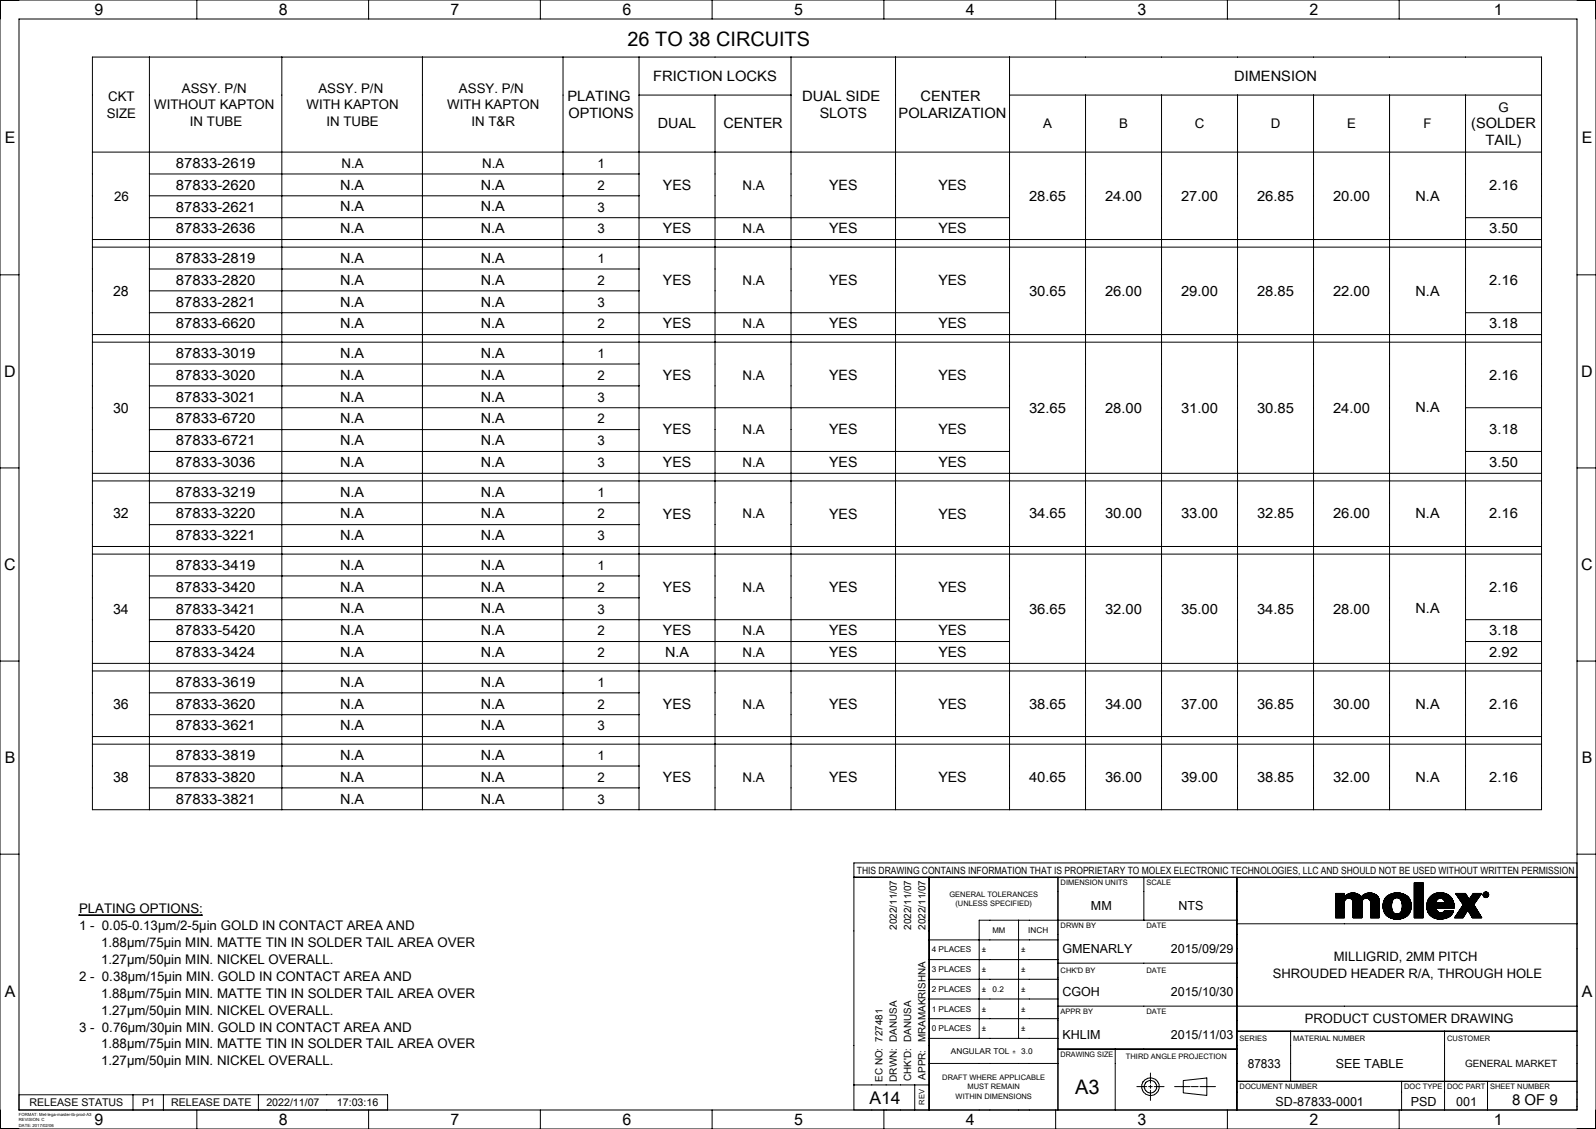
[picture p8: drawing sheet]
<svg xmlns="http://www.w3.org/2000/svg" width="420mm" height="297mm" viewBox="0 0 420 297" stroke-linecap="round" stroke-linejoin="round" font-family="sans-serif">
<g fill="none" stroke="#000" stroke-width=".26">
<path d="M0 0h420v297h-420zM5 5h410v287h-410zM24.3 15h381.4v198h-381.4zM39.3 15v198M51.8 0v5M74.2 15v198M97 0v5M111.2 15v198M142.2 0v5M148.2 15v198M168.2 15v198M187.4 0v5"/>
<path d="M208.2 15v198M232.6 0v5M235.7 15v198M265.7 15v198M277.8 0v5M323 0v5M368.2 0v5M168.2 25h40M188.2 25v188M265.7 25h140M285.7 25v188M305.7 25v188"/>
<path d="M325.7 25v188M345.7 25v188M365.7 25v188M385.7 25v188M24.3 40h381.4M39.3 45.8h128.9M39.3 51.5h128.9M39.3 57.3h226.4M385.7 57.3h20M0 72.3h5M24.3 63h381.4M24.3 65h381.4"/>
<path d="M39.3 70.8h128.9M39.3 76.5h128.9M415 72.3h5M24.3 88h381.4M24.3 90h381.4M39.3 82.3h226.4M39.3 95.8h128.9M385.7 82.3h20M39.3 101.5h128.9M39.3 107.3h226.4M39.3 113h128.9M39.3 118.8h226.4"/>
<path d="M385.7 107.3h20M385.7 118.8h20M0 123.1h5M24.3 124.5h381.4M24.3 126.5h381.4M39.3 132.3h128.9M39.3 138h128.9M415 123.1h5M24.3 143.8h381.4M24.3 145.8h381.4M39.3 151.5h128.9M39.3 157.3h128.9"/>
<path d="M0 173.9h5M24.3 174.5h381.4M24.3 176.5h381.4M39.3 163h226.4M39.3 168.8h226.4M385.7 163h20M385.7 168.8h20M415 173.9h5M24.3 195.8h381.4M24.3 193.8h381.4M39.3 182.3h128.9M39.3 188h128.9"/>
<path d="M39.3 201.5h128.9M39.3 207.3h128.9M0 224.7h5M224.7 230.8h190.3M244.5 230.8v61.2M278.4 230.8v61.2M301 230.8v11.3M325.5 230.8v61.2M351.5 239.8l2.3-2.3-2.3 2.4M351.6 235l-.1 .1M351.7 235l-.2 .2M351.8 235l-.3 .3"/>
<path d="M351.9 235l-.4 .4M352 235l-.5 .5M352 235l-.5 .6M352.2 235l-.7 .7M352.2 235l-.7 .8M352.3 235l-.8 .9M352.4 235l-.9 .9M352.5 235l-1 1.1M352.6 235l-1.1 1.2M352.7 235l-1.2 1.2M352.8 235l-1.3 1.4M352.9 235l-1.4 1.4"/>
<path d="M353 235l-1.5 1.5M353 235l-1.5 1.6M353.2 235l-1.7 1.7M353.2 235l-1.7 1.8M353.3 235l-1.8 1.9M353.5 235l-2 2M353.5 235l-2 2.1M353.6 235l-2.1 2.2M353.7 235l-2.2 2.3M353.8 235l-2.3 2.4M353.8 240l-1.4 1.4 1.4-1.4M353.8 239.9l-1.6 1.5"/>
<path d="M353.8 239.7l-1.7 1.7M353.8 239.7l-1.8 1.7M353.8 239.4l-2.1 2M353.8 239.3l-2.1 2.1M353.8 239.2l-2.2 2.2M353.8 239.1l-2.3 2.3M353.8 239l-2.3 2.4M353.8 238.9l-2.3 2.4M353.8 238.7l-2.3 2.4 2.3-2.3M353.8 238.7l-2.3 2.3M353.8 238.5l-2.3 2.4M353.8 238.5l-2.3 2.3"/>
<path d="M353.8 238.4l-2.3 2.3M353.8 238.3l-2.3 2.3M353.8 238.2l-2.3 2.3M353.8 238.1l-2.3 2.3M353.8 238l-2.3 2.3M353.8 237.9l-2.3 2.4M353.8 237.8l-2.3 2.3M353.8 237.7l-2.3 2.4M353.8 237.7l-2.3 2.3M353.8 237.4l-2.3 2.3M353.8 235.6l-2.3 2.3M353.8 235.5l-2.3 2.4"/>
<path d="M353.8 235.4l-2.3 2.3M353.8 235.3l-2.3 2.3M353.8 235.2l-2.3 2.4M353.8 235.1l-2.3 2.3M353.8 235.9l-2.3 2.3M353.8 235.8l-2.3 2.3M353.8 235.7l-2.3 2.3M353.8 237.2l-2.3 2.4M353.8 237.1l-2.3 2.4M353.9 237l-2.4 2.4M353.9 236.9l-2.4 2.4M354.3 235.4l-2.8 2.9"/>
<path d="M354.6 235.3l-3.1 3.1M354.7 235.2l-3.2 3.3M355 235.1l-3.5 3.5M355.1 235.1l-3.6 3.5M355.2 235l-3.7 3.8M355.4 235l-3.9 3.9M355.5 235l-4 3.9M355.6 234.9l-4.1 4.2M355.7 234.9l-4.2 4.2M355.8 234.9l-4.3 4.3M355.9 234.9l-1.5 1.5M356 236.9l1.6-1.5-1.6 1.6"/>
<path d="M356 234.9l-1.5 1.4M356.1 234.9l-1.4 1.4M356.1 237.4a1.14 1.14 0 0 0-1.2-1.1 1.14 1.14 0 0 0-1.1 1.1v4h-2.3M356.1 237.4v4h2.3M356.1 237.6l1.9-1.9-1.9 2M356.2 234.9l-1.5 1.4M356.3 234.9l-1.4 1.4M356.3 234.9l-1.3 1.4M356.4 234.9l-1.4 1.4M356.5 234.9l-1.3 1.4M356.6 235l-1.4 1.3M356.6 235l-1.3 1.3 1.4-1.3"/>
<path d="M356.8 235l-1.4 1.4M356.9 235l-1.4 1.4M357 235.1l-1.5 1.3M357 235.1l-1.4 1.4M357.1 235.1l-1.5 1.4M357.1 235.1l-1.4 1.5M357.3 235.2l-1.5 1.5M357.4 235.2l-1.5 1.6M357.5 235.3l-1.6 1.5M357.6 235.4l-1.6 1.6M357.7 235.4l-1.7 1.7M357.8 235.5l-1.8 1.7"/>
<path d="M357.8 235.5l-1.7 1.7M357.9 235.6l-1.8 1.7M357.9 235.6l-1.8 1.8M358 235.6l-1.9 1.9M358.1 235.8l-2 2M358.1 235.8l-2 2.1M358.2 235.9l-2.1 2.1M358.2 235.9l-2.1 2.2M358.2 235.9a2.94 2.94 0 0 0-4.4 0v-.9h-2.3v6.4M358.4 237.4a1.14 1.14 0 0 1 1.1-1.1 1.14 1.14 0 0 1 1.2 1.1M358.4 237.4v4M358.4 240l-1.5 1.4"/>
<path d="M358.4 239.9l-1.5 1.5M358.4 239.8l-1.6 1.6M358.4 239.7l-1.7 1.7M358.4 239.6l-1.8 1.8M358.4 239.5l-1.9 1.9M358.4 239.4l-2 2M358.4 239.3l-2.1 2.1M358.4 239.3l-2.2 2.1M358.4 239.1l-2.3 2.3M358.4 239l-2.3 2.4 2.3-2.3M358.4 238.9l-2.3 2.3M358.4 238.6l-2.3 2.4"/>
<path d="M358.4 238.5l-2.3 2.4M358.4 238.3l-2.3 2.5 2.3-2.4M358.4 238.2l-2.3 2.4M358.4 237.9l-2.3 2.4M358.4 237.9l-2.3 2.3M358.4 237.8l-2.3 2.4M358.4 237.6l-2.3 2.4M358.4 237.6l-2.3 2.3M358.4 237.5l-2.3 2.4M358.4 237.4l-2.3 2.3M358.4 237.3l-2.3 2.4M358.4 237.2l-2.3 2.4"/>
<path d="M358.5 237l-2.4 2.5M358.5 237l-2.4 2.4M358.9 235.3l-2.8 2.9M359.1 235.3l-3 2.9M359.3 235.1l-3.2 3.3M359.5 235.1l-3.4 3.4M359.6 235l-3.5 3.5M359.7 235l-3.6 3.7M359.8 235l-3.7 3.7M360 234.9l-3.9 3.9M360 236.4l1.4-1.3-1.3 1.3M360 234.9l-3.9 4"/>
<path d="M360.2 234.9l-4.1 4.1M360.2 234.9l-4.1 4.2M360.4 234.9l-4.3 4.3M360.5 234.9l-4.4 4.4M360.5 234.9l-1.4 1.5M360.6 237l1.6-1.5-1.6 1.5M360.7 234.9l-1.5 1.4M360.7 237.4v4h2.2M360.7 238.8l2.2-2.1-2.2 2.3M360.7 237.6l1.9-1.8-1.9 2M360.7 234.9l-1.3 1.4M360.8 234.9l-1.4 1.4"/>
<path d="M360.9 234.9l-1.4 1.4M361 235l-1.4 1.3M361 235l-1.2 1.3 1.3-1.3M361.2 235l-1.3 1.3M361.3 235l-1.4 1.3M361.5 235.1l-1.4 1.3M361.5 235.1l-1.3 1.4M361.6 235.1l-1.4 1.4M361.7 235.2l-1.4 1.3M361.7 235.2l-1.4 1.4M361.8 235.2l-1.4 1.4M361.9 235.3l-1.5 1.4"/>
<path d="M361.9 235.3l-1.4 1.5M362 235.3l-1.5 1.5M362 235.4l-1.4 1.5M362.1 235.4l-1.5 1.5M362.3 235.5l-1.6 1.6M362.3 235.6l-1.6 1.6M362.4 235.6l-1.7 1.7M362.4 235.7l-1.7 1.7M362.4 235.7a2.94 2.94 0 0 0-4.2 .2M362.4 235.7l.5 1.1M362.4 235.7l-1.7 1.8M362.5 235.7l-1.8 1.9"/>
<path d="M362.6 235.9l-1.9 1.9M362.6 235.9l-1.9 2.1 2-2M362.7 236l-2 2.1M362.8 236.1l-2.1 2.1M362.8 236.2l-2.1 2.1M362.8 236.2l-2.1 2.2M362.8 236.3l-2.1 2.2M362.9 236.4l-2.2 2.2M362.9 236.5l-2.2 2.2M362.9 236.5l-2.2 2.3M362.9 236.8v4.6M362.9 240l-1.5 1.4"/>
<path d="M362.9 239.8l-1.6 1.6M362.9 239.7l-1.8 1.7M362.9 239.6l-1.8 1.8M362.9 239.5l-1.9 1.9M362.9 239.4l-2 2M362.9 239.3l-2.1 2.1M362.9 239.2l-2.2 2.2M362.9 239l-2.2 2.3 2.2-2.2M362.9 238.9l-2.2 2.3M362.9 238.8l-2.2 2.3M362.9 238.8l-2.2 2.2M362.9 238.6l-2.2 2.3"/>
<path d="M362.9 238.6l-2.2 2.2M362.9 238.5l-2.2 2.2M362.9 238.3l-2.2 2.3M362.9 238.3l-2.2 2.2M362.9 238.2l-2.2 2.2M362.9 238.1l-2.2 2.2M362.9 238l-2.2 2.3M362.9 237.9l-2.2 2.2M362.9 237.8l-2.2 2.3M362.9 237.7l-2.2 2.3M362.9 237.6l-2.2 2.3M362.9 237.5l-2.2 2.3"/>
<path d="M362.9 237.4l-2.2 2.3M362.9 237.3l-2.2 2.3M362.9 237.3l-2.2 2.2M362.9 237.1l-2.2 2.3M362.9 237.1l-2.2 2.2M362.9 237l-2.2 2.3M362.9 236.9l-2.2 2.2M362.9 236.8l-2.2 2.3M364 239.1l4.2-4.2-4.2 4.2M365 235.8l-.3 .3M365.2 235.6a4.2 4.2 0 0 1 5.7 .9M365.2 235.6a3.6 3.6 0 0 0 0 5.5"/>
<path d="M365.2 235.6l-.7 .7M365.5 235.4l-1.2 1.2M365.7 235.4l-1.4 1.3M365.9 235.3l-1.7 1.6M366 235.2l-1.8 1.8M366.2 235.1l-2.1 2.1M366.2 238.4l-1.8 1.8M366.2 238.2l-1.8 1.9M366.2 238.5l-1.8 1.8M366.2 238.2l-1.9 1.8M366.2 238.6l-1.7 1.8M366.2 238l-1.9 2"/>
<path d="M366.2 238l-1.9 1.9M366.2 238.7l-1.7 1.7M366.2 237.8l-1.9 2.1M366.2 238.8l-1.6 1.7M366.2 238.9l-1.6 1.6M366.2 237.7l-2 2.1M366.2 239l-1.6 1.6M366.3 237.6l-2.1 2.1M366.3 239l-1.6 1.6M366.3 239.1l-1.6 1.6M366.3 237.5l-2.1 2.2M366.3 239.2l-1.5 1.6"/>
<path d="M366.3 237.4l-2.2 2.2M366.3 237.2l-2.2 2.3M366.3 239.4l-1.4 1.4M366.4 235.1l-2.3 2.3M366.4 239.5l-1.4 1.4M366.4 239.6l-1.3 1.4 1.3-1.3M366.4 237l-.2 1.3 .2 1.4M366.4 237a1.26 1.26 0 0 1 1.2-.8 1.26 1.26 0 0 1 1.2 .8M366.4 237l-2.3 2.4 2.3-2.2M366.4 235.1l-2.4 2.3M366.5 239.8l-1.3 1.3 1.3-1.3M366.5 236.9l-2.4 2.4"/>
<path d="M366.5 239.9l-1.2 1.2M366.6 239.9l-1.3 1.2M366.6 235l-2.6 2.6M366.6 240l-1.2 1.2M366.7 235l-2.7 2.7M366.8 235l-2.8 2.8M366.9 234.9l-2.9 3M367 234.9l-3 3.1M367.1 234.9l-3.2 3.2M367.2 234.9l-3.3 3.3M367.3 234.9l-3.4 3.4M367.4 234.9l-3.5 3.5"/>
<path d="M367.5 236.2l1.2-1.2-1.3 1.2M367.6 234.9l-3.7 3.6M367.6 234.9l-3.7 3.7M367.7 234.9l-3.7 3.8M367.8 234.9l-3.8 3.8M367.9 234.9l-3.9 3.9M368 234.9l-4 4M368.1 234.9l-4.1 4.1M368.4 234.9l-4.4 4.3M368.4 234.9l-1.3 1.4M368.5 235l-1.3 1.2M368.6 235l-1.3 1.2"/>
<path d="M368.7 236.8l1.3-1.3-1.3 1.3M368.8 237a2.72 2.72 0 0 1-.7 3.4 1.26 1.26 0 0 1-1.7-.7M368.8 235l-1.2 1.2M368.8 235l-1.1 1.2M368.9 235.1l-1.1 1.1M368.9 239.1l2.3-2.1-2.3 2.3M369 237.9l1.7-1.7-1.7 1.8M369 238.7l2-2-2 2.1M369 238.5l2-1.9-2 2M369 235.1l-1.1 1.1M369.1 235.1l-1.1 1.1M369.2 235.1l-1.2 1.1"/>
<path d="M369.2 235.2l-1.1 1.1M369.3 235.2l-1.2 1.1M369.3 235.2l-1.1 1.1M369.4 235.2l-1.1 1.1M369.5 235.3l-1.2 1.1M369.5 235.3l-1.1 1.1M369.6 235.3l-1.2 1.2M369.7 235.4l-1.2 1.1M369.7 235.4l-1.1 1.2M369.8 235.4l-1.2 1.2M369.9 235.5l-1.3 1.2M369.9 235.5l-1.2 1.2"/>
<path d="M370.1 235.6l-1.3 1.3M370.2 235.6l-1.4 1.4M370.2 235.7l-1.4 1.3M370.3 235.7l-1.5 1.4M370.3 235.7l-1.4 1.5M370.4 235.8l-1.5 1.5 1.5-1.5M370.5 235.9l-1.6 1.6 1.6-1.6M370.5 235.9l-1.5 1.7M370.6 236l-1.6 1.7M370.6 236.1l-1.6 1.6M370.7 236.1l-1.7 1.7M370.8 236.3l-1.8 1.7"/>
<path d="M370.8 236.3l-1.8 1.9M370.9 236.4l-1.9 1.8M370.9 236.4l-1.9 1.9M370.9 236.5l-1.9 1.9M370.9 236.5l.5 1.6-.1 1.1-.4 1M371.1 236.8l-2.1 2.1M371.1 239.9l-1.6 1.5M371.1 236.9l-2.1 2.2M371.2 239.7l-1.9 1.8M371.2 237.1l-2.3 2.4M371.2 239.6l-2 1.9M371.2 237.2l-2.4 2.3"/>
<path d="M371.2 237.2l-2.4 2.5M371.2 239.4l-2.1 2.2M371.3 237.3l-2.6 2.6M371.3 237.4l-4.4 4.3M371.3 239.3l-2.3 2.3M371.3 237.4l-4.3 4.4M371.3 237.5l-4.3 4.3M371.3 239.2l-2.5 2.5M371.3 237.6l-4.2 4.2M371.3 239.1l-2.6 2.6M371.3 237.6l-4.1 4.2M371.3 238.9l-2.7 2.8"/>
<path d="M371.3 237.7l-4 4.1M371.4 238.9l-2.9 2.8M371.4 237.9l-4 3.9M371.4 237.9l-3.9 3.9M371.4 238.7l-3.1 3.1M371.4 238l-3.8 3.8M371.4 238.1l-3.8 3.7M371.4 238.6l-3.2 3.2M371.4 238.5l-3.3 3.3M371.4 238.2l-3.6 3.6M371.4 238.4l-3.4 3.4M371.4 238.4l-3.5 3.4"/>
<path d="M372.2 239.7l2.3-2.2-2.3 2.4M372.2 239.1l2.3-2.3-2.3 2.4M372.2 238.4l2.3-2.3-2.3 2.4M372.2 237.8l2.3-2.3-2.3 2.4M372.2 236.4l2.3-2.3-2.3 2.4M372.2 235.7l2.3-2.2-2.3 2.3M372.2 235.1l2.3-2.3-2.3 2.4M372.2 234l1.8-1.8-1.8 1.8M372.2 233.3l1.1-1.1-1.1 1.2M372.2 232.2v.1M372.3 232.2l-.1 .2M372.4 232.2l-.2 .2"/>
<path d="M372.4 232.2l-.2 .3M372.5 232.2l-.3 .4M372.6 232.2l-.4 .5M372.7 232.2l-.5 .6M372.8 232.2l-.6 .7M372.9 232.2l-.7 .8M373 232.2l-.8 .8M373.1 232.2l-.9 1M373.4 232.2l-1.2 1.3M373.6 232.2l-1.4 1.4M373.6 232.2l-1.4 1.5M373.7 232.2l-1.5 1.6"/>
<path d="M373.8 232.2l-1.6 1.7M374.1 232.2l-1.9 2M374.2 232.2l-2 2M374.3 232.2l-2.1 2.1M374.4 232.2l-2.2 2.3M374.5 232.2l-2.3 2.3M374.5 232.2h-2.3v9.2h2.3M374.5 232.2v9.2M374.5 240l-1.5 1.4M374.5 239.9l-1.5 1.5M374.5 239.8l-1.6 1.6M374.5 239.7l-1.8 1.7"/>
<path d="M374.5 239.6l-1.8 1.8M374.5 239.5l-1.9 1.9M374.5 239.4l-2 2M374.5 239.3l-2.1 2.1M374.5 239.3l-2.2 2.1M374.5 239.1l-2.3 2.3M374.5 239l-2.3 2.4 2.3-2.3M374.5 238.8l-2.3 2.4M374.5 238.8l-2.3 2.3M374.5 238.7l-2.3 2.4M374.5 238.6l-2.3 2.3M374.5 238.5l-2.3 2.4"/>
<path d="M374.5 238.3l-2.3 2.5 2.3-2.4M374.5 238.2l-2.3 2.4M374.5 238.1l-2.3 2.4M374.5 238l-2.3 2.4M374.5 237.9l-2.3 2.4M374.5 237.8l-2.3 2.4M374.5 237.6l-2.3 2.5 2.3-2.3M374.5 237.6l-2.3 2.3M374.5 237.3l-2.3 2.4M374.5 237.2l-2.3 2.4M374.5 237l-2.3 2.4 2.3-2.3M374.5 236.9l-2.3 2.4"/>
<path d="M374.5 236.6l-2.3 2.4M374.5 236.6l-2.3 2.3M374.5 236.4l-2.3 2.4M374.5 236.3l-2.3 2.4M374.5 236.3l-2.3 2.3M374.5 236l-2.3 2.4M374.5 235.9l-2.3 2.3M374.5 235.8l-2.3 2.4M374.5 235.7l-2.3 2.4M374.5 235.6l-2.3 2.4M374.5 235.3l-2.3 2.4M374.5 235.2l-2.3 2.4"/>
<path d="M374.5 235.1l-2.3 2.4M374.5 235.1l-2.3 2.3M374.5 234.9l-2.3 2.4M374.5 234.9l-2.3 2.3M374.5 234.8l-2.3 2.4M374.5 234.6l-2.3 2.4M374.5 234.6l-2.3 2.3M374.5 234.5l-2.3 2.4M374.5 234.3l-2.3 2.4 2.3-2.3M374.5 234.2l-2.3 2.4M374.5 233.9l-2.3 2.4M374.5 233.8l-2.3 2.4"/>
<path d="M374.5 233.6l-2.3 2.5 2.3-2.3M374.5 233.6l-2.3 2.3M374.5 233.3l-2.3 2.4M374.5 233.2l-2.3 2.3M374.5 233.1l-2.3 2.4M374.5 233l-2.3 2.4M374.5 232.9l-2.3 2.4M374.5 232.6l-2.3 2.4M374.5 232.6l-2.3 2.3M374.5 232.4l-2.3 2.4M374.5 232.4l-2.3 2.3M374.5 232.3l-2.3 2.3"/>
<path d="M375.5 238v1.1l.4 1M375.5 239l4.2-4.1-4.2 4.2M375.7 239.8l2.4-2.2-2.3 2.3M377 235.4l-1 1M377.2 235.3l-1.3 1.2M377.4 235.2l-1.6 1.6M377.6 235.1l-1.9 1.9M377.7 235.1l-2 2M377.9 235l-2.3 2.2M377.9 237.4l-2.2 2.3M377.9 237.5l-2.2 2.2M377.9 237.3l-2.2 2.3"/>
<path d="M377.9 238.9l-1.6 1.8M377.9 239.1l-1.6 1.6M377.9 235l-2.3 2.3M378 237.2l-2.4 2.4M378 239.2l-1.6 1.6M378 239.3l-1.6 1.5M378 237l-2.4 2.5M378 239.3l-1.5 1.6M378 239.4l-1.5 1.5M378.1 236.9l-2.5 2.5M378.1 239.5l-1.5 1.5M378.1 234.9l-2.6 2.6"/>
<path d="M378.1 239.6l-1.4 1.4M378.2 237.6l-2.4 2.4M378.2 239.7l-1.5 1.4M378.2 234.9l-2.7 2.7M378.2 239.7l-1.4 1.4M378.2 236.7a1.14 1.14 0 0 1 1.4-.3 1.14 1.14 0 0 1 .6 1.2h-2.3zM378.3 239.8l-1.5 1.4M378.3 239.8l-1.4 1.4M378.3 234.9l-2.8 2.8M378.4 237.6l-2.6 2.5M378.4 239.9l-1.4 1.3M378.4 234.9l-2.9 2.9"/>
<path d="M378.4 239.9l-1.3 1.4 1.4-1.4M378.5 237.6l-2.6 2.6M378.5 240l-1.3 1.4 1.4-1.4M378.5 234.9l-3 3.1M378.7 238.9l1.3-1.3-1.2 1.3M378.7 237.6l-2.7 2.7M378.7 234.9l-3.3 3.2M378.7 234.8l-3.3 3.3M378.8 237.6l-2.7 2.8 2.8-2.8M378.9 234.8l-3.5 3.5M379 237.6l-2.9 2.9M379 234.8l-3.6 3.6"/>
<path d="M379.1 237.6l-3 2.9M379.1 234.8l-3.7 3.7M379.2 237.6l-3 3 3.1-3M379.2 234.8l-3.8 3.8M379.3 234.8l-3.9 3.9M379.4 237.6l-1.4 1.3M379.4 234.9l-3.9 3.9M379.4 238.9l2.6-2.6-2.5 2.6M379.5 234.9l-4 4M379.5 237.6l-1.4 1.3M379.6 237.6l-1.4 1.3M379.7 237.6l-1.4 1.3"/>
<path d="M379.7 237.6l-1.3 1.3M379.8 236.5l1.3-1.1-1.2 1.2M379.8 234.9l-4.3 4.3 4.4-4.3M379.9 237.6l-1.4 1.3M379.9 237.6l-1.3 1.3M380 235l-4.4 4.3M380 235l-1.4 1.4M380.1 235l-1.4 1.4M380.1 239.6l-.4 .4-.5 .2M380.1 239.6h2.4M380.1 235l-1.3 1.3M380.2 237.1l1.3-1.3-1.3 1.3"/>
<path d="M380.2 239.6l-.1 .1M380.2 239.6l-2.1 2.1M380.2 235l-1.3 1.3M380.3 235.1l-1.3 1.2M380.3 239.6l-2.1 2.1M380.4 235.1l-1.2 1.2M380.4 239.6l-2.1 2.1M380.5 235.1l-1.3 1.2M380.5 235.1l-1.1 1.2 1.2-1.2M380.5 239.6l-2.2 2.1M380.6 239.6l-2.2 2.1M380.6 235.2l-1.1 1.1"/>
<path d="M380.7 239.6l-2.2 2.1M380.7 235.2l-1.2 1.2M380.8 235.2l-1.2 1.2M380.8 239.6l-2.2 2.2M380.8 235.3l-1.2 1.1M380.9 239.6l-2.2 2.2M380.9 235.3l-1.2 1.2M381 235.3l-1.2 1.2M381 239.6l-2.2 2.2M381.1 239.6l-2.2 2.2M381.1 235.4l-1.2 1.3M381.2 235.5l-1.3 1.2"/>
<path d="M381.2 239.6l-2.3 2.2M381.2 239.6l-2.1 2.2M381.3 235.5l-1.3 1.3M381.3 235.6l-1.2 1.3M381.4 239.6l-2.3 2.2M381.4 239.6l-2.2 2.2M381.5 235.7l-1.4 1.3M381.5 239.6l-2.2 2.2M381.6 235.8l-1.4 1.6M381.7 239.6l-2.3 2.2M381.7 239.6l-2.1 2.1M381.7 235.9l-1.5 1.5"/>
<path d="M381.8 236l-3 2.9M381.8 236l-2.8 2.9M381.8 239.6l-2.2 2.1M381.9 236.1l-2.8 2.8M381.9 239.6l-2.1 2.1M381.9 236.2l-2.6 2.7M382 236.2l-2.7 2.7M382 239.6l-2.2 2.1M382.1 239.6l-2.1 2.1M382.1 236.4l-2.5 2.5M382.1 236.4l-2.4 2.5M382.2 236.5l-2.4 2.4"/>
<path d="M382.2 236.6a3.6 3.6 0 0 0-3.9-1.7 3.6 3.6 0 0 0-2.8 3.1M382.2 236.6l.4 1.3 .1 1M382.2 236.6l-2.3 2.3M382.2 239.6l-2.1 2.1M382.2 236.6l-2.2 2.3M382.3 236.7l-2.2 2.2M382.3 239.6l-2.1 2M382.3 236.8l-2.1 2.1M382.3 236.8l-2 2.1M382.3 236.9l-2 2M382.4 237l-1.9 1.9M382.4 239.6l-2.1 2"/>
<path d="M382.4 237.1l-1.8 1.8M382.4 239.9l-1.5 1.5M382.4 239.6l-1.9 2M382.4 237.2l-1.7 1.7M382.5 237.2l-1.7 1.7M382.5 239.7l-1.8 1.8M382.5 237.3l-1.6 1.6M382.5 239.6l-2 1.9M382.5 237.4l-1.5 1.5M382.5 239.6a3.4 3.4 0 0 1-3.9 2.2M382.5 237.5l-1.4 1.4M382.5 237.5l-1.3 1.4"/>
<path d="M382.6 237.6l-1.3 1.3M382.6 237.7l-1.1 1.2M382.6 237.8l-1 1.1M382.6 237.9l-1 1M382.7 238l-.9 .9M382.7 238.1l-.8 .8M382.7 238.2l-.7 .7M382.7 238.3l-.6 .6M382.7 238.4l-.5 .5M382.7 238.5l-.4 .4M382.7 238.5l-.3 .4M382.7 238.6l-.2 .3"/>
<path d="M382.7 238.9h-4.8a1.27 1.27 0 0 0 1.3 1.3M382.7 238.8v.1M382.7 238.8l-.1 .1M382.7 238.7l-.2 .2M383.1 235v.1M383.2 235h.1M383.3 235l-.2 .2M383.4 235l-.2 .2M383.5 235l-.3 .3M383.6 235l-.3 .4M383.7 235l-.4 .4M383.8 235l-.5 .5"/>
<path d="M383.9 235l-.5 .5M383.9 235l-.5 .6M384.1 235l-.6 .7 .6-.7M384.2 236.8l1.6-1.5-1.5 1.5M384.2 235l-.7 .7M384.3 235l-.7 .8M384.4 235l-.8 .9M384.5 235l-.9 .9M384.6 235l-.9 1M384.7 235l-1 1.1 1.1-1.1M384.9 235l-1.1 1.1M385 235l-1.2 1.2"/>
<path d="M385.1 235l-1.2 1.3 1.2-1.3M385.3 235l-1.4 1.3M385.4 235l-1.4 1.5 1.4-1.5M385.6 235l-1.5 1.5M385.6 235l-1.5 1.6M385.6 235h-2.6l2.1 3-2.3 3.4h2.2l1.3-2 1.2 2M385.6 235l1 1.6M385.6 235.1l-1.4 1.6 1.5-1.6M385.7 235.2l-1.5 1.5M385.8 235.4l-1.5 1.5M385.9 235.4l-1.5 1.6M385.9 235.5l-1.5 1.6 1.5-1.6"/>
<path d="M386 235.6l-1.5 1.5M386 239.9l-1.6 1.5M386 235.7l-1.5 1.5M386.1 235.8l-1.5 1.5M386.1 235.9l-1.5 1.5M386.2 235.9l-1.5 1.6M386.2 239.6l-1.9 1.8M386.2 236l-1.5 1.5M386.3 236.1l-1.5 1.5M386.3 236.2l-1.5 1.5M386.4 236.2l-1.5 1.5M386.4 236.3l-1.5 1.5"/>
<path d="M386.4 236.3l-1.4 1.5M386.5 236.4l-1.5 1.5M386.5 236.4l-1.5 1.6M386.5 236.5l-1.5 1.6M386.6 236.6l-1.7 1.7M387.7 235h2.2M387.7 235l-1.1 1.6M387.7 235v.1M387.8 235l-.3 .3M387.8 235l-.4 .5M387.8 238l-1.5 1.5M387.9 238l-1.5 1.6 1.5-1.5"/>
<path d="M387.9 238.2l-1.4 1.5M387.9 235l-.8 .9M388 238.2l-1.5 1.5M388 238.3l-1.5 1.5M388 237.7l-1.7 1.8M388 238.3l-1.4 1.6M388.1 235l-1.3 1.3M388.1 238.4l-1.5 1.5M388.1 238.5l-1.5 1.5M388.1 235l-1.4 1.5M388.2 237.5l-4 3.9M388.2 238.6l-1.5 1.6 1.5-1.6-1.5 1.4"/>
<path d="M388.2 235l-3.6 3.6M388.3 238.7l-1.5 1.5M388.3 238.8l-1.5 1.5M388.3 235l-3.8 3.8M388.4 238.9l-1.5 1.5M388.4 235l-4.1 4.2M388.5 237.1l-4.4 4.3M388.5 235l-4.3 4.4M388.5 239.2l-1.5 1.4M388.6 239.2l-1.5 1.6 1.5-1.5M388.6 235l-4.7 4.7M388.6 239.3l-1.5 1.6"/>
<path d="M388.7 235l-4.9 4.9M388.7 239.4l-1.5 1.5M388.7 236.7l-4.7 4.7M388.8 235l-5.3 5.3M388.8 239.6l-1.5 1.5M388.8 239.6l-1.5 1.6M388.9 239.7l-1.6 1.5M388.9 236.5l-5 4.9M388.9 239.7l-1.5 1.6M388.9 235l-5.6 5.6M389 235l-5.8 5.8M389.1 235l-6.2 6.2"/>
<path d="M389.1 235l-6.3 6.4M389.2 236.1l-5.4 5.3M389.3 235l-6.5 6.4M389.3 235.9l-5.5 5.5M389.3 235l-6.4 6.4M389.6 235l-6.4 6.4M389.7 235.3l-6.1 6.1 6-5.9M389.7 235l-6.4 6.4M389.8 235l-6.4 6.4M389.9 235l-6.4 6.4M389.9 235l-2.1 3 2.1 3.4h-2.4M390.3 235.4h.1"/>
<path d="M390.3 235.5h.1M390.3 235.5v.1M390.3 235.6h.1M390.4 235.6v.1M390.4 235.1l-.1 .2M390.4 235.7h.1M390.4 235.7v.1M390.4 235.8h.1M390.4 235v.1M390.5 235.8v.1M390.5 235.9h.1M390.5 234.8v.1"/>
<path d="M390.6 235.9v.1M390.6 236h.1M390.7 236h.1M390.7 235h.5M390.7 235.7h.2M390.7 235v.7M390.7 235.1h.1M390.7 236v.1M390.7 236.1h.1M390.8 234.7l-.2 .1M390.9 236.1h.1M390.9 235.2h.2"/>
<path d="M390.9 235.2v.2M390.9 235.4h.2M390.9 235.7h-.1M390.9 235.6l-.1 .1M390.9 235.6l-.2 .1M390.9 235.5l-.2 .2M390.9 235.3l-.2 .2M390.9 235.3l-.2 .1M390.9 235.2l-.2 .2M390.9 235l-.2 .2M390.9 235l-.2 .3M391 235.4l-.3 .2"/>
<path d="M391 235l-.1 .2M391 236.1h-.1M391 234.7h-.2M391 235.4l-.1 .1M391.1 235.5h.1M391.1 235.5h-.2v.2M391.1 234.7h-.1M391.1 236.1h.1M391.1 235.2v.2M391.1 235.4l-.1 .1M391.1 235.2l.2-.1-.3 .4M391.1 235l-.2 .2"/>
<path d="M391.1 234.7h.1M391.2 235.5v.2M391.2 236.1h-.1M391.2 235l.1 .5M391.2 235.7h.2M391.2 235l-.1 .2M391.2 234.7h.1M391.3 235.4l-.1 .1M391.3 235.5l-.1 .1M391.3 235.6v.1M391.3 235.5v.1M391.3 235.6l-.1 .1"/>
<path d="M391.3 235.7h.1M391.3 235.7h-.1M391.3 235.3l-.2 .2M391.3 234.7h.1M391.3 236l-.1 .1M391.3 234.8h.1M391.3 235.2l-.2 .3M391.4 235.7h.1M391.5 234.8h-.1M391.5 234.8v.1M391.5 234.9h.1M391.6 234.9h-.1"/>
<path d="M391.6 234.9h.1M391.6 235h.1M391.7 235v.1M391.7 235.1h.1M391.7 235.6l-.3 .4M391.7 235.2h.1M391.7 235.3v.1M391.7 235.3h.1M391.8 235.5l-.1 .1M391.8 235.4l-.1 .1M415 227h-190.3v65M415 224.7h5"/>
<path d="M20.8 240.7h32.4v.1h-32.4zM244.5 247.3h33.9M244.5 252.4h33.9M244.5 257.6h33.9M268 242.1v31.1M278.4 242.1h-20.7v31.1M278.4 242.1h47.1M278.4 253.4h47.1M325.5 243h89.5M351.9 241.4l1.9-1.8-1.9 1.8M352.5 241.4l1.3-1.2-1.2 1.2M353.2 241.4l.6-.5-.6 .5"/>
<path d="M353.8 241.3v.1M353.8 241.2l-.3 .2M353.8 241.1l-.3 .3M353.8 241.1l-.4 .3M353.8 241l-.4 .4M353.8 240.7l-.7 .7M353.8 240.6l-.9 .8M353.8 240.5l-.9 .9M353.8 240.4l-1 1M353.8 240.3l-1.1 1.1M356.1 241.1l2.3-2.3-2.3 2.4M356.1 240.4l2.3-2.3-2.3 2.4"/>
<path d="M357.7 241.4l.7-.6-.6 .6M358.4 241.4h.1M358.4 241.3l-.1 .1M358.4 241.2l-.2 .2M358.4 241.2l-.3 .2M358.4 241.1l-.3 .3M358.4 241l-.4 .4M358.4 240.9l-.5 .5M358.4 240.6l-.8 .8M358.4 240.6l-.9 .8M358.4 240.5l-1 .9M358.4 240.3l-1.1 1.1"/>
<path d="M358.4 240.3l-1.2 1.1M358.4 240.2l-1.3 1.2M358.4 240.1l-1.3 1.3M362.9 241.4h.1M362.9 241.3l-.1 .1M362.9 241.2l-.3 .2M362.9 241.1l-.3 .3M362.9 241l-.4 .4M362.9 240.8l-.6 .6 .6-.5M362.9 240.7l-.7 .7M362.9 240.6l-.8 .8M362.9 240.5l-.9 .9"/>
<path d="M362.9 240.4l-1 1M362.9 240.3l-1.1 1.1M362.9 240.3l-1.2 1.1M362.9 240.1l-1.3 1.3M362.9 240l-1.4 1.4M366.7 240l-1.2 1.2M366.7 240.1l-1.2 1.2M366.7 240.1l-1.1 1.2 1.3-1M366.9 240.3l-1.1 1.1M367 240.3l-1.1 1.1M367.1 240.4l-1.2 1.1M367.1 240.4l-1 1.1 1.1-1.1"/>
<path d="M367.3 240.4l-1.1 1.2 1.2-1.1M367.4 240.5l-1.1 1.1M367.5 240.5l-1.2 1.1M367.7 240.5l-1.2 1.2 1.1-1.2M367.9 240.5l-1.3 1.2M367.9 240.4l-1.2 1.3M368.1 240.4l-1.4 1.3M368.3 240.3l-1.5 1.4M370.7 240.5l-.4 .5M370.9 240.2l-1 1M370.9 240.2a4.1 4.1 0 0 1-5.7 .9M371 240.1l-1.2 1.2"/>
<path d="M374.5 241.4h.1M374.5 241.4h-.1M374.5 241.3l-.1 .1M374.5 241.2l-.3 .2M374.5 241.1l-.3 .3M374.5 241.1l-.4 .3M374.5 241l-.4 .4M374.5 240.9l-.5 .5M374.5 240.8l-.6 .6M374.5 240.8l-.7 .6M374.5 240.6l-.8 .8M374.5 240.5l-.9 .9"/>
<path d="M374.5 240.5l-1 .9M374.5 240.3l-1.1 1.1M374.5 240.3l-1.2 1.1M374.5 240.2l-1.3 1.2M374.5 240.1l-1.3 1.3M375.9 240.1l1.1 1.2 1.6 .5M378.7 240.1l-1.4 1.3M378.7 240.1l-1.3 1.4 1.4-1.4M378.9 240.1l-1.4 1.4 1.4-1.4M379 240.2l-1.4 1.4 1.5-1.4M379.2 240.2l-1.5 1.4M379.3 240.2l-1.5 1.4"/>
<path d="M379.4 240.1l-1.5 1.5M379.5 240.1l-1.5 1.6M379.7 240l-1.7 1.7M382.2 240.4l-.8 .8M382.3 240.2l-1 1.1M382.4 240l-1.4 1.4M383 241.4l6.5-6.4-6.4 6.4M385.2 241.1l-.2 .3 .1-.1M385.3 241l-.5 .4M385.4 240.8l-.6 .6M385.6 240.5l-.9 .9M385.7 240.4l-1.1 1"/>
<path d="M385.9 240l-1.4 1.4M386.9 240.5l1.5-1.5-1.5 1.5M387.2 241l1.6-1.5-1.5 1.6M387.4 241.3l1.6-1.5-1.6 1.6M387.5 241.4l1.5-1.5-1.5 1.5M388.1 241.4l1.2-1.1-1.1 1.1M389 241.4l.6-.5-.6 .5M389.1 240l-1.4 1.4M389.1 240.1l-1.3 1.3M389.2 240.2l-1.2 1.2M389.2 241.4l.5-.4-.4 .4M389.3 240.4l-1 1"/>
<path d="M389.3 240.5l-.9 .9M389.4 241.4l.4-.3-.3 .3M389.4 240.5l-.9 .9M389.4 240.6l-.8 .8M389.5 240.6l-.8 .8M389.5 240.7l-.7 .7M389.5 240.8l-.6 .6M389.6 240.9l-.5 .5M389.6 240.9l-.4 .5M389.7 241.1l-.4 .3M389.8 241.2l-.3 .2M389.8 241.3l-.1 .1"/>
<path d="M389.9 241.3l-.2 .1M389.9 241.4h-.1M389.9 241.4h.1M244.5 262.8h33.9M244.5 268h33.9M244.5 273.2h33.9M244.5 279.8h33.9M278.4 264.7h136.6M278.4 276h47.1M293.5 276v16M325.5 271.3h89.5M339.6 271.3v13.2"/>
<path d="M380.1 271.3v20.7M5 288h97v4M35 288v4M43 288v4M51.8 292v5M68 288v4M97 292v5M142.2 292v5M187.4 292v5M224.7 285.4h19.8M232.6 292v5M240.7 285.4v6.6"/>
<path d="M277.8 292v5M299.2 285.8h2.6M302.3 285.8h.9M302.7 282.3v2.6M302.7 285.5v.8M302.7 286.8v2.7M303.7 285.8h2.6M309.1 285.8h4.1M311.4 284.3l6.2-.7v4.6l-6.2-.7zM313.5 285.8h1.8M315.8 285.8h4.1M323 292v5"/>
<path d="M368.2 292v5M368.8 284.5v7.5M391.4 284.5v7.5M415 284.5h-89.5"/>
<circle cx="391" cy="235.4" r=".73"/>
<circle cx="391" cy="235.4" r=".7"/>
<circle cx="302.7" cy="285.8" r="2.34"/>
<circle cx="302.8" cy="285.8" r="1.64"/>
</g>
<text font-size="5.3" x="282.9" y="287.8">A3</text>
<text font-size="5.2" x="165.2" y="12">26 TO 38 CIRCUITS</text>
<text font-size="4.6" x="228.8" y="290.4">A14</text>
<g font-size="4.2">
<text x="24.9" y="4">9</text>
<text x="73.4" y="4">8</text>
<text x="118.6" y="4">7</text>
<text x="163.8" y="4">6</text>
<text x="209" y="4">5</text>
<text x="254.2" y="4">4</text>
<text x="299.4" y="4">3</text>
<text x="344.6" y="4">2</text>
<text x="393.1" y="4">1</text>
<text x="1.3" y="37.7">E</text>
<text x="416.3" y="37.7">E</text>
<text x="1.1" y="99.2">D</text>
<text x="416.1" y="99.2">D</text>
<text x="1.1" y="150">C</text>
<text x="416.1" y="150">C</text>
<text x="1.3" y="200.8">B</text>
<text x="416.3" y="200.8">B</text>
<text x="1.3" y="262.4">A</text>
<text x="416.3" y="262.4">A</text>
<text x="24.9" y="296">9</text>
<text x="73.4" y="296">8</text>
<text x="118.6" y="296">7</text>
<text x="163.8" y="296">6</text>
<text x="209" y="296">5</text>
<text x="254.2" y="296">4</text>
<text x="299.4" y="296">3</text>
<text x="344.6" y="296">2</text>
<text x="393.1" y="296">1</text>
</g>
<text font-size="3.9" x="397.9" y="290.6">8 OF 9</text>
<g font-size="3.8">
<text x="171.9" y="21.3">FRICTION LOCKS</text>
<text x="324.8" y="21.3">DIMENSION</text>
<text x="149.3" y="26.6">PLATING</text>
<text x="211.1" y="26.6">DUAL SIDE</text>
<text x="242.3" y="26.6">CENTER</text>
<text x="149.6" y="31">OPTIONS</text>
<text x="190.4" y="33.8">CENTER</text>
<text x="215.7" y="31">SLOTS</text>
<text x="236.5" y="31">POLARIZATION</text>
<text x="387.2" y="33.8">(SOLDER</text>
<text x="390.9" y="38.2">TAIL)</text>
</g>
<g font-size="3.7">
<text x="173.1" y="33.8">DUAL</text>
<text x="46.3" y="44.1">87833-2619</text>
<text x="46.3" y="49.9">87833-2620</text>
<text x="89.5" y="49.9">N.A</text>
<text x="126.5" y="49.9">N.A</text>
<text x="174.4" y="49.9">YES</text>
<text x="218.2" y="49.9">YES</text>
<text x="246.9" y="49.9">YES</text>
<text x="270.8" y="52.8">28.65</text>
<text x="290.8" y="52.8">24.00</text>
<text x="310.8" y="52.8">27.00</text>
<text x="330.8" y="52.8">26.85</text>
<text x="350.8" y="52.8">20.00</text>
<text x="372.5" y="52.8">N.A</text>
<text x="391.9" y="49.9">2.16</text>
<text x="46.3" y="55.6">87833-2621</text>
<text x="89.5" y="55.6">N.A</text>
<text x="126.5" y="55.6">N.A</text>
<text x="46.3" y="61.4">87833-2636</text>
<text x="89.5" y="61.4">N.A</text>
<text x="126.5" y="61.4">N.A</text>
<text x="174.4" y="61.4">YES</text>
<text x="218.2" y="61.4">YES</text>
<text x="246.9" y="61.4">YES</text>
<text x="391.9" y="61.4">3.50</text>
<text x="46.3" y="69.1">87833-2819</text>
<text x="89.5" y="69.1">N.A</text>
<text x="126.5" y="69.1">N.A</text>
<text x="29.8" y="77.8">28</text>
<text x="46.3" y="74.9">87833-2820</text>
<text x="89.5" y="74.9">N.A</text>
<text x="126.5" y="74.9">N.A</text>
<text x="174.4" y="74.9">YES</text>
<text x="218.2" y="74.9">YES</text>
<text x="246.9" y="74.9">YES</text>
<text x="270.8" y="77.8">30.65</text>
<text x="290.8" y="77.8">26.00</text>
<text x="310.8" y="77.8">29.00</text>
<text x="330.8" y="77.8">28.85</text>
<text x="350.8" y="77.8">22.00</text>
<text x="372.5" y="77.8">N.A</text>
<text x="391.9" y="74.9">2.16</text>
<text x="46.3" y="80.6">87833-2821</text>
<text x="89.5" y="80.6">N.A</text>
<text x="126.5" y="80.6">N.A</text>
<text x="46.3" y="86.4">87833-6620</text>
<text x="89.5" y="86.4">N.A</text>
<text x="126.5" y="86.4">N.A</text>
<text x="174.4" y="86.4">YES</text>
<text x="218.2" y="86.4">YES</text>
<text x="246.9" y="86.4">YES</text>
<text x="391.9" y="86.4">3.18</text>
<text x="46.3" y="94.1">87833-3019</text>
<text x="89.5" y="94.1">N.A</text>
<text x="126.5" y="94.1">N.A</text>
<text x="46.3" y="99.9">87833-3020</text>
<text x="89.5" y="99.9">N.A</text>
<text x="126.5" y="99.9">N.A</text>
<text x="174.4" y="99.9">YES</text>
<text x="218.2" y="99.9">YES</text>
<text x="246.9" y="99.9">YES</text>
<text x="391.9" y="99.9">2.16</text>
<text x="46.3" y="105.6">87833-3021</text>
<text x="89.5" y="105.6">N.A</text>
<text x="126.5" y="105.6">N.A</text>
<text x="29.8" y="108.5">30</text>
<text x="46.3" y="111.4">87833-6720</text>
<text x="89.5" y="111.4">N.A</text>
<text x="126.5" y="111.4">N.A</text>
<text x="270.8" y="108.5">32.65</text>
<text x="290.8" y="108.5">28.00</text>
<text x="310.8" y="108.5">31.00</text>
<text x="330.8" y="108.5">30.85</text>
<text x="350.8" y="108.5">24.00</text>
<text x="372.5" y="108.5">N.A</text>
<text x="46.3" y="117.1">87833-6721</text>
<text x="89.5" y="117.1">N.A</text>
<text x="126.5" y="117.1">N.A</text>
<text x="174.4" y="114.3">YES</text>
<text x="218.2" y="114.3">YES</text>
<text x="246.9" y="114.3">YES</text>
<text x="391.9" y="114.3">3.18</text>
<text x="46.3" y="122.9">87833-3036</text>
<text x="89.5" y="122.9">N.A</text>
<text x="126.5" y="122.9">N.A</text>
<text x="174.4" y="122.9">YES</text>
<text x="218.2" y="122.9">YES</text>
<text x="246.9" y="122.9">YES</text>
<text x="391.9" y="122.9">3.50</text>
<text x="46.3" y="130.6">87833-3219</text>
<text x="89.5" y="130.6">N.A</text>
<text x="126.5" y="130.6">N.A</text>
<text x="29.8" y="136.4">32</text>
<text x="46.3" y="136.4">87833-3220</text>
<text x="89.5" y="136.4">N.A</text>
<text x="126.5" y="136.4">N.A</text>
<text x="174.4" y="136.4">YES</text>
<text x="218.2" y="136.4">YES</text>
<text x="246.9" y="136.4">YES</text>
<text x="270.8" y="136.4">34.65</text>
<text x="290.8" y="136.4">30.00</text>
<text x="310.8" y="136.4">33.00</text>
<text x="330.8" y="136.4">32.85</text>
<text x="350.8" y="136.4">26.00</text>
<text x="372.5" y="136.4">N.A</text>
<text x="391.9" y="136.4">2.16</text>
<text x="46.3" y="142.1">87833-3221</text>
<text x="89.5" y="142.1">N.A</text>
<text x="126.5" y="142.1">N.A</text>
<text x="46.3" y="149.9">87833-3419</text>
<text x="89.5" y="149.9">N.A</text>
<text x="126.5" y="149.9">N.A</text>
<text x="46.3" y="155.6">87833-3420</text>
<text x="89.5" y="155.6">N.A</text>
<text x="126.5" y="155.6">N.A</text>
<text x="174.4" y="155.7">YES</text>
<text x="218.2" y="155.7">YES</text>
<text x="246.9" y="155.7">YES</text>
<text x="391.9" y="155.6">2.16</text>
<text x="29.8" y="161.4">34</text>
<text x="46.3" y="161.4">87833-3421</text>
<text x="89.5" y="161.4">N.A</text>
<text x="126.5" y="161.4">N.A</text>
<text x="270.8" y="161.4">36.65</text>
<text x="290.8" y="161.4">32.00</text>
<text x="310.8" y="161.4">35.00</text>
<text x="330.8" y="161.4">34.85</text>
<text x="350.8" y="161.4">28.00</text>
<text x="372.5" y="161.4">N.A</text>
<text x="46.3" y="167.1">87833-5420</text>
<text x="89.5" y="167.1">N.A</text>
<text x="126.5" y="167.1">N.A</text>
<text x="174.4" y="167.2">YES</text>
<text x="218.2" y="167.2">YES</text>
<text x="246.9" y="167.2">YES</text>
<text x="391.9" y="167.1">3.18</text>
<text x="46.3" y="172.9">87833-3424</text>
<text x="89.5" y="172.9">N.A</text>
<text x="126.5" y="172.9">N.A</text>
<text x="175" y="172.9">N.A</text>
<text x="218.2" y="172.9">YES</text>
<text x="246.9" y="172.9">YES</text>
<text x="391.9" y="172.9">2.92</text>
<text x="46.3" y="180.6">87833-3619</text>
<text x="89.5" y="180.6">N.A</text>
<text x="126.5" y="180.6">N.A</text>
<text x="29.8" y="186.4">36</text>
<text x="46.3" y="186.4">87833-3620</text>
<text x="89.5" y="186.4">N.A</text>
<text x="126.5" y="186.4">N.A</text>
<text x="174.4" y="186.4">YES</text>
<text x="218.2" y="186.4">YES</text>
<text x="246.9" y="186.4">YES</text>
<text x="270.8" y="186.4">38.65</text>
<text x="290.8" y="186.4">34.00</text>
<text x="310.8" y="186.4">37.00</text>
<text x="330.8" y="186.4">36.85</text>
<text x="350.8" y="186.4">30.00</text>
<text x="372.5" y="186.4">N.A</text>
<text x="391.9" y="186.4">2.16</text>
<text x="46.3" y="192.1">87833-3621</text>
<text x="89.5" y="192.1">N.A</text>
<text x="126.5" y="192.1">N.A</text>
<text x="46.3" y="199.9">87833-3819</text>
<text x="89.5" y="199.9">N.A</text>
<text x="126.5" y="199.9">N.A</text>
<text x="29.8" y="205.6">38</text>
<text x="46.3" y="205.6">87833-3820</text>
<text x="89.5" y="205.6">N.A</text>
<text x="126.5" y="205.6">N.A</text>
<text x="174.4" y="205.7">YES</text>
<text x="218.2" y="205.7">YES</text>
<text x="246.9" y="205.7">YES</text>
<text x="270.8" y="205.6">40.65</text>
<text x="290.8" y="205.6">36.00</text>
<text x="310.8" y="205.6">39.00</text>
<text x="330.8" y="205.6">38.85</text>
<text x="350.8" y="205.6">32.00</text>
<text x="372.5" y="205.6">N.A</text>
<text x="391.9" y="205.6">2.16</text>
<text x="46.3" y="211.4">87833-3821</text>
<text x="89.5" y="211.4">N.A</text>
<text x="126.5" y="211.4">N.A</text>
</g>
<g font-size="3.5">
<text x="28.5" y="26.6">CKT</text>
<text x="40.6" y="28.8">WITHOUT KAPTON</text>
<text x="47.9" y="24.3">ASSY. P/N</text>
<text x="80.7" y="28.8">WITH KAPTON</text>
<text x="83.8" y="24.3">ASSY. P/N</text>
<text x="117.7" y="28.8">WITH KAPTON</text>
<text x="120.8" y="24.3">ASSY. P/N</text>
<text x="394.3" y="29.3">G</text>
<text x="28.1" y="31">SIZE</text>
<text x="50" y="33.2">IN TUBE</text>
<text x="85.9" y="33.2">IN TUBE</text>
<text x="124.1" y="33.2">IN T&amp;R</text>
<text x="274.5" y="33.8">A</text>
<text x="294.5" y="33.8">B</text>
<text x="314.4" y="33.8">C</text>
<text x="334.4" y="33.8">D</text>
<text x="354.5" y="33.8">E</text>
<text x="374.6" y="33.8">F</text>
<text x="89.9" y="44.1">N.A</text>
<text x="126.9" y="44.1">N.A</text>
<text x="157.2" y="44.1">1</text>
<text x="30" y="52.8">26</text>
<text x="157.2" y="49.9">2</text>
<text x="195.4" y="49.9">N.A</text>
<text x="157.2" y="55.6">3</text>
<text x="157.2" y="61.4">3</text>
<text x="195.4" y="61.4">N.A</text>
<text x="157.2" y="69.1">1</text>
<text x="157.2" y="74.9">2</text>
<text x="195.4" y="74.9">N.A</text>
<text x="157.2" y="80.6">3</text>
<text x="157.2" y="86.4">2</text>
<text x="195.4" y="86.4">N.A</text>
<text x="157.2" y="94.1">1</text>
<text x="157.2" y="99.9">2</text>
<text x="195.4" y="99.9">N.A</text>
<text x="157.2" y="105.6">3</text>
<text x="157.2" y="111.4">2</text>
<text x="157.2" y="117.1">3</text>
<text x="195.4" y="114.3">N.A</text>
<text x="157.2" y="122.9">3</text>
<text x="195.4" y="122.9">N.A</text>
<text x="157.2" y="130.6">1</text>
<text x="157.2" y="136.4">2</text>
<text x="195.4" y="136.4">N.A</text>
<text x="157.2" y="142.1">3</text>
<text x="157.2" y="149.9">1</text>
<text x="157.2" y="155.6">2</text>
<text x="195.4" y="155.6">N.A</text>
<text x="157.2" y="161.4">3</text>
<text x="157.2" y="167.1">2</text>
<text x="195.4" y="167.1">N.A</text>
<text x="157.2" y="172.9">2</text>
<text x="195.4" y="172.9">N.A</text>
<text x="157.2" y="180.6">1</text>
<text x="157.2" y="186.4">2</text>
<text x="195.4" y="186.4">N.A</text>
<text x="157.2" y="192.1">3</text>
<text x="157.2" y="199.9">1</text>
<text x="157.2" y="205.6">2</text>
<text x="195.4" y="205.6">N.A</text>
<text x="157.2" y="211.4">3</text>
<text x="20.8" y="240.3">PLATING OPTIONS:</text>
<text x="20.8" y="244.7">1 - 0.05-0.13µm/2-5µin GOLD IN CONTACT AREA AND</text>
<text x="26.6" y="249.2">1.88µm/75µin MIN. MATTE TIN IN SOLDER TAIL AREA OVER</text>
<text x="26.6" y="253.6">1.27µm/50µin MIN. NICKEL OVERALL.</text>
<text x="20.8" y="258.1">2 - 0.38µm/15µin MIN. GOLD IN CONTACT AREA AND</text>
<text x="26.6" y="262.5">1.88µm/75µin MIN. MATTE TIN IN SOLDER TAIL AREA OVER</text>
<text x="26.6" y="266.9">1.27µm/50µin MIN. NICKEL OVERALL.</text>
<text x="20.8" y="271.4">3 - 0.76µm/30µin MIN. GOLD IN CONTACT AREA AND</text>
<text x="26.6" y="275.8">1.88µm/75µin MIN. MATTE TIN IN SOLDER TAIL AREA OVER</text>
<text x="26.6" y="280.3">1.27µm/50µin MIN. NICKEL OVERALL.</text>
</g>
<g font-size="3.4">
<text x="334.9" y="257.3">SHROUDED HEADER R/A, THROUGH HOLE</text>
<text x="351" y="252.9">MILLIGRID, 2MM PITCH</text>
<text x="343.4" y="269.2">PRODUCT CUSTOMER DRAWING</text>
</g>
<g font-size="3.3">
<text x="287.1" y="239.5">MM</text>
<text x="310.1" y="239.5">NTS</text>
<text x="279.6" y="250.8">GMENARLY</text>
<text x="308.1" y="250.8">2015/09/29</text>
<text x="279.6" y="262.1">CGOH</text>
<text x="308.1" y="262.1">2015/10/30</text>
<text x="279.6" y="273.4">KHLIM</text>
<text x="308.1" y="273.4">2015/11/03</text>
<text x="328.4" y="280.9">87833</text>
<text x="351.5" y="281">SEE TABLE</text>
<text x="335.7" y="290.8">SD-87833-0001</text>
<text x="371.2" y="290.8">PSD</text>
<text x="383.2" y="290.8">001</text>
</g>
<g font-size="2.8">
<text x="7.8" y="291">RELEASE STATUS</text>
<text x="37.4" y="291">P1</text>
<text x="45" y="291">RELEASE DATE</text>
<text x="70.1" y="291">2022/11/07</text>
<text x="88.7" y="291">17:03:16</text>
</g>
<g font-size="2.6">
<text x="225.5" y="229.8">THIS DRAWING CONTAINS INFORMATION THAT IS PROPRIETARY TO MOLEX ELECTRONIC TECHNOLOGIES, LLC AND SHOULD NOT BE USED WITHOUT WRITTEN PERMISSION</text>
<text x="236" y="244.6" transform="rotate(-90 236 244.6)">2022/11/07</text>
<text x="239.8" y="244.6" transform="rotate(-90 239.8 244.6)">2022/11/07</text>
<text x="243.6" y="244.6" transform="rotate(-90 243.6 244.6)">2022/11/07</text>
<text x="243.6" y="274.1" transform="rotate(-90 243.6 274.1)">MRAMAKRISHNA</text>
<text x="385.5" y="280.7">GENERAL MARKET</text>
<text x="232.3" y="284.6" transform="rotate(-90 232.3 284.6)">EC NO: 727481</text>
<text x="236" y="284.6" transform="rotate(-90 236 284.6)">DRWN: DANUSA</text>
<text x="239.8" y="284.4" transform="rotate(-90 239.8 284.4)">CHK'D: DANUSA</text>
<text x="243.5" y="284.1" transform="rotate(-90 243.5 284.1)">APPR:</text>
</g>
<g font-size="2.1">
<text x="261.2" y="245.4">MM</text>
<text x="270.6" y="245.4">INCH</text>
<text x="245.2" y="250.6">4 PLACES</text>
<text x="245.2" y="255.7">3 PLACES</text>
<text x="245.2" y="260.9">2 PLACES</text>
<text x="261.2" y="260.9">0.2</text>
<text x="245.2" y="266.1">1 PLACES</text>
<text x="245.2" y="271.3">0 PLACES</text>
<text x="250.2" y="277.2">ANGULAR TOL</text>
<text x="268.7" y="277.2">3.0</text>
</g>
<g font-size="2">
<text x="279.1" y="232.9">DIMENSION UNITS</text>
<text x="301.7" y="232.9">SCALE</text>
<text x="249.8" y="235.9">GENERAL TOLERANCES</text>
<text x="251.4" y="238.4">(UNLESS SPECIFIED)</text>
<text x="279.1" y="244.2">DRWN BY</text>
<text x="301.7" y="244.2">DATE</text>
<text x="258.4" y="250.6">±</text>
<text x="268.7" y="250.6">±</text>
<text x="258.4" y="255.7">±</text>
<text x="268.7" y="255.7">±</text>
<text x="279.1" y="256">CHK'D BY</text>
<text x="301.7" y="256">DATE</text>
<text x="258.4" y="260.9">±</text>
<text x="268.7" y="260.9">±</text>
<text x="258.4" y="266.1">±</text>
<text x="268.7" y="266.1">±</text>
<text x="279.1" y="266.8">APPR BY</text>
<text x="301.7" y="266.8">DATE</text>
<text x="258.4" y="271.3">±</text>
<text x="268.7" y="271.3">±</text>
<text x="326.2" y="273.9">SERIES</text>
<text x="340.3" y="273.9">MATERIAL NUMBER</text>
<text x="380.8" y="273.9">CUSTOMER</text>
<text x="279.1" y="278.1">DRAWING SIZE</text>
<text x="296.3" y="278.6">THIRD ANGLE PROJECTION</text>
<text x="248" y="284.1">DRAFT WHERE APPLICABLE</text>
<text x="254.6" y="286.6">MUST REMAIN</text>
<text x="326.2" y="286.6">DOCUMENT NUMBER</text>
<text x="369.5" y="286.6">DOC TYPE</text>
<text x="380.8" y="286.6">DOC PART</text>
<text x="392.2" y="286.6">SHEET NUMBER</text>
<text x="243.3" y="290.7" transform="rotate(-90 243.3 290.7)">REV</text>
<text x="251.5" y="289.1">WITHIN DIMENSIONS</text>
</g>
<text font-size="1.8" x="266.4" y="277.2">±</text>
<g font-size="1.1">
<text x="5" y="293.6">FORMAT: Met-lega-master-tb-prod-A3</text>
<text x="5" y="295">REVISION: C</text>
<text x="5" y="296.4">DATE: 2017/02/06</text>
</g>
</svg>
